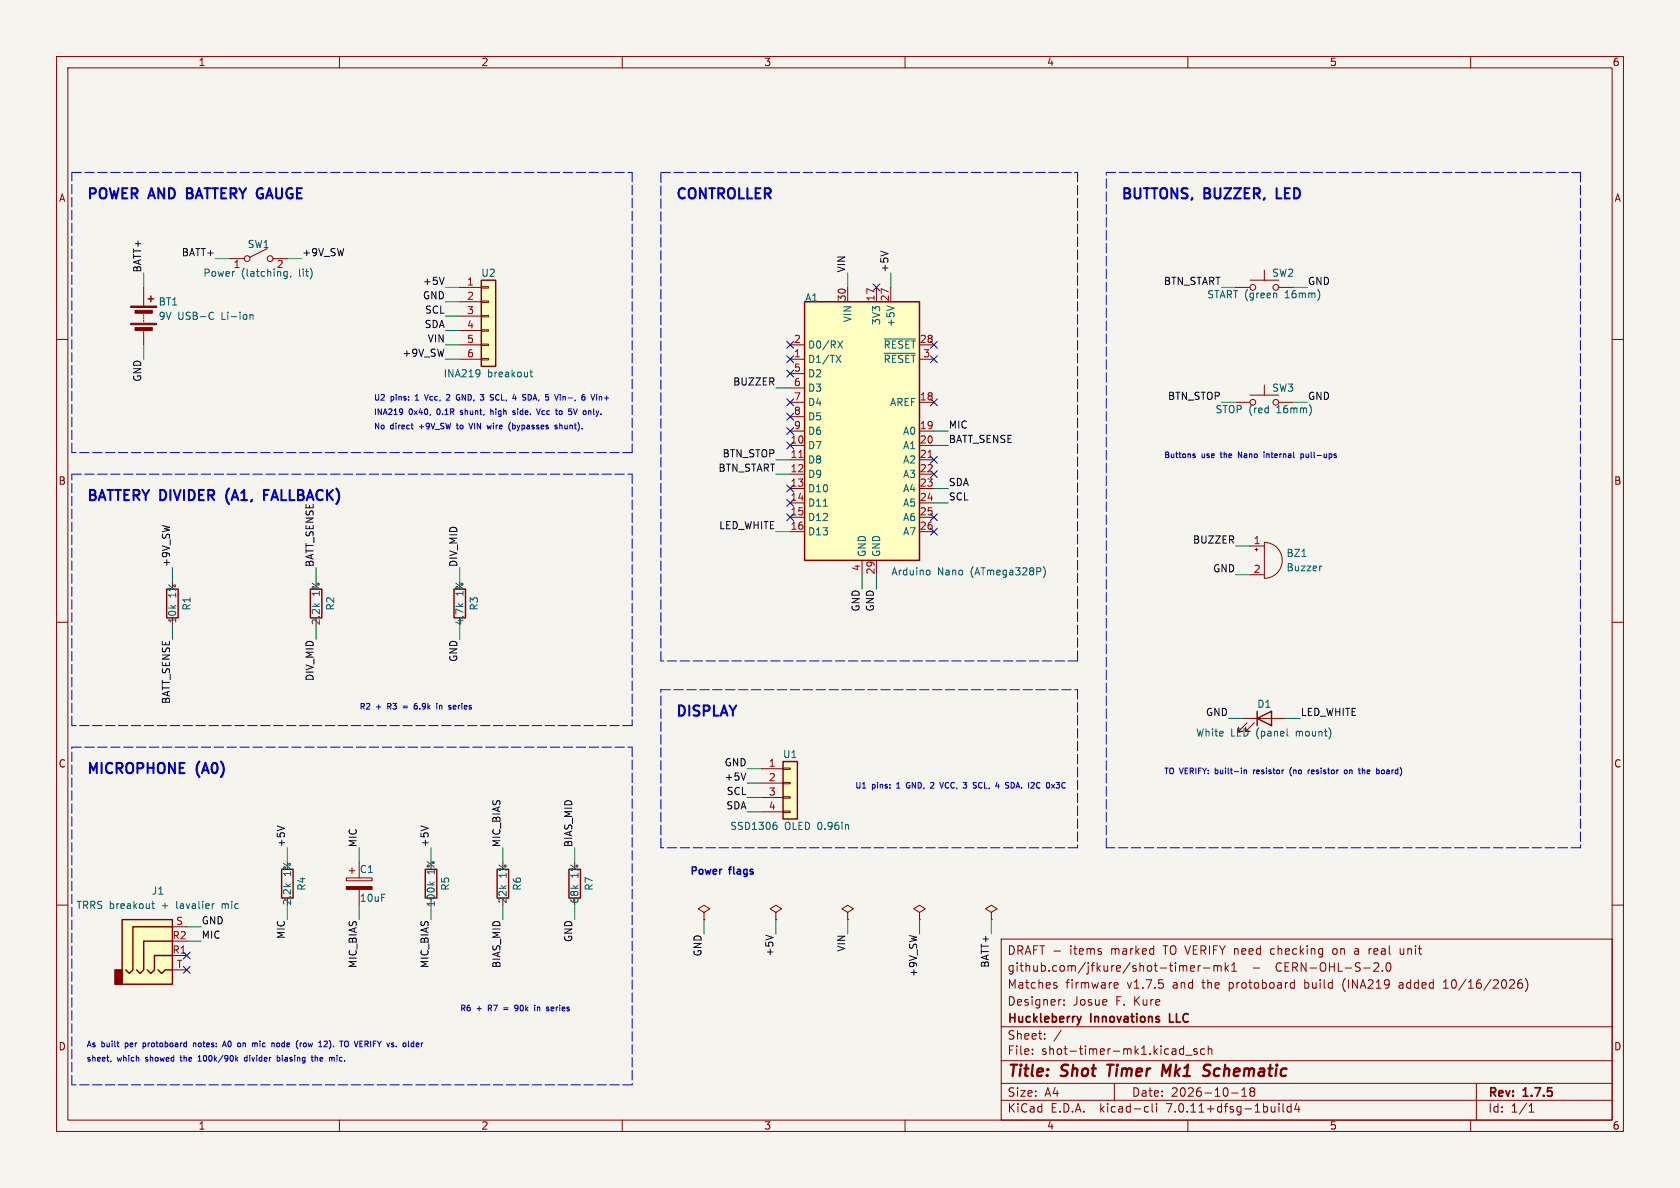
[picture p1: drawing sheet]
<svg xmlns="http://www.w3.org/2000/svg" width="297mm" height="210mm" viewBox="0 0 297 210" stroke-linecap="round" stroke-linejoin="round" font-family="sans-serif">
<path d="M0 0h297v210h-297z" fill="#f5f4ef" stroke="#f5f4ef" stroke-width=".18"/>
<g fill="none" stroke="#840000" stroke-width=".18">
<path d="M10 10h277v190h-277zM12 12h273v186h-273zM60 10v2M110 10v2M160 10v2M210 10v2M260 10v2M10 60h2M25.4 50.8v3.3M25.4 55.6v.3M25.4 56.1v.3M25.4 56.6v.3"/>
<path d="M25.4 58.4v2.6M40.6 45.7h2.6M47.2 43.9l-3 1.6M48.3 45.7h2.5M81.3 50.8h3.8M81.3 53.3h3.8M81.3 55.9h3.8M81.3 58.4h3.8M85.1 58.3h1.3v.2h-1.3zM85.1 55.8h1.3v.2h-1.3zM85.1 53.2h1.3v.3h-1.3zM85.1 50.7h1.3v.2h-1.3z"/>
<path d="M149.9 50.8v2.5M154.9 50.8v2.5M157.5 50.8v2.5M218.4 50.8h2.6M221 49.5h5.1M223.5 47.8v1.7M226.1 50.8h2.5M285 60h2M81.3 63.5h3.8M81.3 61h3.8M85.1 63.4h1.3v.2h-1.3zM85.1 60.8h1.3v.3h-1.3z"/>
<path d="M139.7 63.5h2.5M139.7 78.7h2.5M139.7 71.1h2.5M139.7 76.2h2.5M139.7 61h2.5M139.7 66h2.5M139.7 68.6h2.5M139.7 73.7h2.5M162.6 63.5h2.5M162.6 78.7h2.5M162.6 71.1h2.5M162.6 76.2h2.5"/>
<path d="M162.6 61h2.5M218.4 71.1h2.6M221 69.9h5.1M223.5 68.1v1.8M226.1 71.1h2.5M139.7 81.3h2.5M139.7 83.8h2.5M139.7 86.4h2.5M139.7 88.9h2.5M139.7 91.4h2.5M139.7 94h2.5M152.4 99.1v2.5"/>
<path d="M154.9 99.1v2.5M162.6 81.3h2.5M162.6 83.8h2.5M162.6 86.4h2.5M162.6 88.9h2.5M162.6 91.4h2.5M162.6 94h2.5M221 96.5h2.5M221.9 97.2h.5M222.1 96.9v.5M223.5 95.9a3.2 3.2 0 0 1 3.2 3.2 3.2 3.2 0 0 1-3.2 3.1zM10 110h2"/>
<path d="M221 101.6h2.5M285 110h2M134.6 135.9h3.8M134.6 138.4h3.8M138.4 138.3h1.3v.3h-1.3zM138.4 135.8h1.3v.2h-1.3zM219.7 127h7.6M220.5 127.8l-1.6 1.5h.8h-.8v-.8M221.7 127.8l-1.5 1.5h.8h-.8v-.8M10 160h2M61.2 155.2h4.6v.5h-4.6zM61.7 153.9h1"/>
<path d="M62.2 153.4v1M63.5 152.4v2.8M63.5 157.2v2.8M134.6 141h3.8M134.6 143.5h3.8M138.4 143.4h1.3v.2h-1.3zM138.4 140.8h1.3v.3h-1.3zM285 160h2M30.5 168.9h2.5M30.5 163.8h2.5M30.5 171.5h2.5M124.5 161.3l1-.6-1-.7-1.1 .7 1.1 .6v1.3"/>
<path d="M124.5 162.6h.1M137.2 161.3l1-.6-1-.7-1.1 .7 1.1 .6v1.3M137.2 162.6h.1M149.9 161.3l1-.6-1-.7-1.1 .7 1.1 .6v1.3M149.9 162.6h.1M162.6 161.3l1-.6-1-.7-1.1 .7 1.1 .6v1.3M162.6 162.6h.1M175.3 161.3l1-.6-1-.7-1.1 .7 1.1 .6v1.3M175.3 162.6h.1M177 166h108v32h-108zM186.3 168.1h1.2M186.5 174.2l.3 .1 .1 .2-.2 .2h-.3"/>
<path d="M186.5 173.7l.3 .1M187.5 176.7h.1M188.1 177.6v.1M188.1 176.8v.1M197 174.5l.2 .2 .4-.1M197 173.9l.2-.2h.3l.2 .2v.2l-.7 .1M205.6 173.9v.7M208.6 170.8l.4-.1 .2 .2M209.2 170.9l.2-.2 .3 .1 .1 .9M209.2 170.9v.8M210.5 171.2l.7-.1-.1-.3-.4-.1-.2 .2v.7h.6M211.8 170.7v1"/>
<path d="M212.2 170.7l-.2 .1-.2 .2M212.7 171.1h1.2M214.6 170.8l.4-.1 .2 .2M214.6 170.7v1M215.2 170.9l.3-.2 .3 .1 .1 .9M215.2 170.9v.8M216.6 170.2v1.5M216.7 171.1l.5 .6M217.2 170.7l-.6 .6M217.7 171.7h.9M217.7 170.6l.5-.4v1.5M224.7 167.8v.8"/>
<path d="M228.2 174.6h.6M228.2 173.8h.6M228.8 173.2v1.5M235.9 167.7l-.3 .3v.4l.3 .3M237.5 173.6v1M239.5 167.8h.6l.1 .9M240.2 168.1h-.5a.29 .29 0 0 0-.2 .3 .29 .29 0 0 0 .2 .3l.5-.1M242 167.7v1M242.5 167.7l-.3 .1-.2 .2M243 170.3l.5-.1 .2 .1v.3l-.9 1.1h.9M244.4 171.6v.1M245.2 170.3l.2-.1a.81 .81 0 0 1 .6 .6 .81 .81 0 0 1-.3 .8l-.2 .1a.81 .81 0 0 1-.3-1.4z"/>
<path d="M247.5 167.7l.1 .9 .4 .1 .2-.1M247.8 173.7l-.4 .1M247.9 174.1h-.4a.29 .29 0 0 0-.2 .3 .29 .29 0 0 0 .2 .3h.4M248.2 167.7v1M255.2 174.7h.8M255.2 173.6l.4-.4v1.5M269 173.2a.6 .6 0 0 0-.7 .6v.6l.2 .2 .4 .1 .2-.1 .1-.5-.2-.3h-.4l-.3 .3M269.7 173a1.73 1.73 0 0 1 0 2.3M60 198v2M110 198v2M160 198v2M177 194.5h108"/>
<path d="M177 191.5h108M177 187.5h108M177 181.5h108M182.5 186.3v.1M182.5 185.5v.1M184.7 183.6v.1M184.7 182.8v.1M187.6 182.1l-1.3 2M197 191.5v3M202.6 195.6l.4 .1M203 196.5l-.4 .1M203.7 195.1v1.3l.2 .2"/>
<path d="M204.5 195.1v.1M204.5 195.6v1M209.2 184.9v1.5M209.2 185.5l-.4-.1-.3 .3v.4l.2 .2h.5M209.6 186.5h1.1M210 198v2M211.6 185.5l-.4-.1-.2 .2 .1 .2 .5 .2v.3h-.6M213 185.5l-.5-.1-.3 .3v.4l.2 .2h.6M213.6 185.5l.2-.1 .4 .1v.9M213.6 184.9v1.5M217.7 193.2h1.2M219.5 193.8h.9"/>
<path d="M219.5 192.7l.5-.4v1.5M221.2 192.9l-.2 .3v.3l.2 .3 .5-.1 .1-.2-.1-.4-.2-.2M221.2 192.9l-.2-.2 .2-.4 .5 .1 .1 .2-.3 .3M221.2 192.9h.3M226.1 195.1v.1M226.1 195.6v1M226.8 195.1v1.3l.2 .2M228.2 195.7l-.4-.1-.3 .3v.4l.2 .2h.5M228.2 195.1v1.5M229.2 195l-.3 1.1h.9M229.6 195.6v1M260 198v2"/>
<path d="M261 191.5v6.5M270.3 196.6h.9M270.3 195.5l.4-.4v1.5"/>
<circle cx="43.7" cy="45.7" r=".51"/>
<circle cx="47.8" cy="45.7" r=".51"/>
<circle cx="221.5" cy="50.8" r=".51"/>
<circle cx="225.6" cy="50.8" r=".51"/>
<circle cx="221.5" cy="71.1" r=".51"/>
<circle cx="225.6" cy="71.1" r=".51"/>
</g>
<path d="M195.7 188.2h1.2M196.3 188.2l-.2 2M207 188.2l-.9 1.4-.5-1.4-.2 2M213.1 189.2l.4 .1a.49 .49 0 0 1 .4 .5 .49 .49 0 0 1-.5 .4h-.5M213.3 188.2l.7 .1" fill="none" stroke="#840000" stroke-width=".4"/>
<path d="M191.1 179.7l-.3 1M206.8 179.2v1.5h.7" fill="none" stroke="#840000" stroke-width=".3"/>
<g fill="none" stroke="#840000" stroke-width=".25">
<path d="M26.2 52.8h1M26.7 52.3v1M85.1 49.5h2.5v15.3h-2.5zM142.2 53.3h20.4v45.8h-20.4zM29.5 104.1h2v5.1h-2zM54.9 104.1h2v5.1h-2zM80.3 104.1h2v5.1h-2zM138.4 134.6h2.6v10.2h-2.6zM222.2 127l2.6-1.3v2.6zM222.2 125.7v2.6M49.8 153.7h2v5.1h-2zM75.2 153.7h2v5.1h-2z"/>
<path d="M87.9 153.7h2v5.1h-2zM100.6 153.7h2v5.1h-2zM21.6 162.6h8.9v11.4h-8.9zM27.9 171.5l.7 .6 .6-.6h1.3M30.5 163.8h-7v7.7l-.6 .6-.7-.6M30.5 168.9h-3.2v2.6l-.6 .6-.7-.6M30.5 166.4h-5.1v5.1l-.6 .6-.7-.6"/>
</g>
<g fill="#ffffc2" stroke="#ffffc2" stroke-width=".18">
<path d="M142.2 53.3h20.4v45.8h-20.4z"/>
<path d="M85.1 49.5h2.5v15.3h-2.5z"/>
<path d="M21.6 162.6h8.9v11.4h-8.9z"/>
<path d="M138.4 134.6h2.6v10.2h-2.6z"/>
</g>
<g fill="none" stroke="#006464" stroke-width=".18">
<path d="M37.4 55.2l.3 .1M37.7 56.3l-.3 .2M44.2 55.6v.9M44.2 55.7l.2-.1 .3 .1v.8M50.3 48.8h.5M50.3 48.1h.5M50.8 48v1l-.3 .3-.3-.1M51.4 48.8l-.1 .2M156.3 59.9h5.5M156.8 54.1l1.3 .4M225.5 51.8l.2 .2v.6M233.3 51.7v.9"/>
<path d="M84.7 65.4l.1 .1a1.07 1.07 0 0 1-.1 1M84.8 65.9l-.1 .2M93.7 65.8h.5M93.9 65.3v1.1l.3 .2M147.8 62.8l.9 1.3M148.1 60.3l.9 1.2M148.7 62.8l-.9 1.3M149 60.3l-.9 1.2M156.3 62.5h5.5M231.8 72.1v.8M145.6 89.5h.7M230.2 98.4h.7"/>
<path d="M164 100.8h.3l.1 .2v.5l-.4 .1M184.4 100.2a1.46 1.46 0 0 1 0 1.9M233.7 100.1h-.3M227.5 129.9l.2 .2M26.8 159.8h.5M27 159.3v1.1l.3 .2M37.9 159.8h-.3M75.9 155.9l.5 .5M76.8 155.9l-.5 .4M136.9 145.8l.4 .1 .1 .2-.1 .4-.4 .1M137 145.4h.3M150 145.8v.8"/>
</g>
<path d="M141.2 80.9h.7M164.1 80.9h.7" fill="none" stroke="#a90000" stroke-width=".18"/>
<g fill="#840000" stroke="#840000" stroke-width=".18">
<path d="M23.1 57.2h4.6v.2h-4.6z"/>
<path d="M23.1 54.1h4.6v.3h-4.6z"/>
<path d="M23.9 57.9h3v.5h-3z"/>
<path d="M23.9 54.9h3v.5h-3z"/>
<path d="M61.2 156.7h4.6v.5h-4.6z"/>
</g>
<path d="M20.3 171.5h1.3v2.5h-1.3z" fill="#840000" stroke="#840000" stroke-width=".25"/>
<path d="M78.5 49l-.4 1.3M155.7 44.4l1.3 .4M131.9 136.6l-.5 1.3M49 146l1.3 .4M74.4 146l1.3 .4M135.4 165.3l1.2 .4" fill="none" stroke="#0f0f0f" stroke-width=".18"/>
<g fill="none" stroke="#0000c2" stroke-width=".18">
<path d="M71.1 72.3l.1 .6-.2 .3M71.2 72.7l-.1 .2M72.7 75.2h.3M72.9 75.8h.1M75 69.7l.4 1M76.1 73.2l-.1 .2M79.3 69.7l-.4 .1M79.5 70.2l-.6 .5h.6M80.7 75.2h.3M80.9 69.8h.3M81.1 70.3h.2M81.3 70.6l-.4 .1"/>
<path d="M81.4 73.2l.1 .1M81.4 72.7v.2M82.9 74.8l.3 1 .4-1M84.9 69.7h.6l-.3 .4M85.5 70.2v.4M86.8 72.3v1M86.9 75.2l-.2 .6-.2-.5-.2 .5M87.1 72.7h-.3M87.8 69.8l-.2 .4 .2 .5M90.1 76l.1 .2M90.2 74.7l-.1 .2M90.6 75.8h.3"/>
<path d="M90.6 74.8v1M90.9 75.2h-.3M91 72.7l-.2-.1-.1 .2v.1l.3 .1v.2h-.3M93.6 69.7a.54 .54 0 0 1 .4 .5 .54 .54 0 0 1-.4 .5M94.9 72.3l.3 1 .3-1M98 69.7l.4 1M98.5 75.2h-.3l-.1 .1v.1l.4 .1v.3h-.4M98.9 74.8v1M98.9 72.7h.4M99.2 75.2h-.3M99.3 73.2h-.4M99.9 70.1v.6"/>
<path d="M101.4 72.3l.3 1 .3-1M104.4 72.7l.1 .6M104.5 69.7l.3 1 .3-1M106.9 70.4h.7M107.2 70v.7M223.5 79.9v.1M210.9 80.4l.4 .3-.1 .2h-.3M211.3 80.3l-.3-.1-.1 .2M218.9 80.9v-1l.6 1M223.5 80.2v.7M230 80.3l.3-.1 .2 .2-.1 .5h-.4M230 80.2v1"/>
<path d="M236.2 80.6v.3M71.3 124.8h.7M71.3 125.1h.7M73.6 124.7l-.4 .2M73.7 124.3l-.3 .1-.2 .4 .1 .5h.3M77.2 124.3v.1M77.2 124.7v.6M77.7 124.7v.6M77.8 124.7l-.1 .1M79.6 125l.1 .2-.1 .1M79.6 124.7h.1M80.2 124.7v.6"/>
<path d="M80.6 124.9l-.5 .1M160.3 138.5l-.1 .2 .1 .5M164.9 138.3l-.4 .1M165 138.7l-.5 .6h.6M166.1 138.3l.4 1 .3-1M173.2 138.4l-.2 .3 .2 .6M179 138.3a.54 .54 0 0 1 .3 .5 .54 .54 0 0 1-.3 .5M183.3 139.2l.3 .1h.2M183.8 138.4l-.2-.1-.3 .2M186.7 138.3h.6l-.3 .4h.1M186.7 139.2l.4 .1M219.9 136.2h.4l.1 .6"/>
<path d="M219.9 136.1v.7M221.6 136.1v.7M221.7 136.2l-.1 .1M228.3 135.6a1.15 1.15 0 0 0 0 1.6M231.3 136.1v.7M231.6 136.1l-.3 .2M237.7 136.2l.1-.1 .3 .1v.5h-.4zM240.8 136.2l.3-.1 .2 .2M244.7 136.2l-.3-.1-.2 .2 .1 .4h.4M89 178.2h.8M89 178.5h.8M91.4 178.6l-.3 .1"/>
<path d="M91.4 177.7l-.4 .2v.3l.4 .1M94.5 177.7v.1M94.5 178v.7M95 178v.7M95.1 178l-.1 .1M96.9 178.4l.1 .1-.1 .2M96.9 178l.1 .1M97.5 178.1v.5M97.9 178.3l-.5 .1M19.6 187.5l-.1 .2M20.7 184.4h.4M20.9 185h.2"/>
<path d="M25.3 184.4v1M25.3 185h.1M25.4 184.4h-.1M31.8 186.9h.4M32.9 184.4h.1M33 184v1M33 185h-.1M34.2 184.4v.6M34.6 184.4l-.4 .1M35 187.6h.6M35 186.9l.3-.3v1M39.3 185l.4-1 .3 1"/>
<path d="M39.4 184.8h.5M41.8 187.2l.3 .4M42.1 186.9l-.4 .4M43.7 187l-.3-.1-.2 .2 .1 .4h.4M43.7 186.6v1M45.2 184.4l.3 .1v.5M49 187l.3-.1 .2 .2-.1 .4h-.4M49 186.6v1M49.4 184.5l-.3-.1-.2 .2 .1 .4 .4-.1M53.2 184.4h.1M54.1 184.4h-.3l-.2 .2 .1 .3 .4 .1M55 186.9h.4"/>
<path d="M55.1 186.6v.8l.3 .2M55.7 187l.3-.1 .1 .2M55.7 186.6v1M57.4 184l.4 .1 .1 .2-.7 .7h.7M58.2 183.9l.1 .2M58.3 185.2l-.1 .2M59 186.9l.1 .2v.5M59.6 186.6v.1M61.3 184l.3 .4-.1 .5-.2 .1M73.6 184.4h.3l.2 .2-.5 .1M73.6 185h.4"/>
</g>
<path d="M33 34.1h.6M33.6 33.3h-.6v1.8h.7M225.7 33.3v1.8h.9M46.7 87.5h.6M47.5 86.6h-.8v1.8" fill="none" stroke="#0000c2" stroke-width=".36"/>
<g fill="none" stroke="#0000c2" stroke-width=".18" stroke-dasharray="1.7 .6">
<path d="M12.7 30.5h99.1M111.8 30.5v49.5M116.8 30.5h73.7M190.5 30.5v86.3M195.6 30.5h83.8M279.4 30.5v119.4M12.7 83.8h99.1M12.7 80v-49.5M111.8 80h-99.1M111.8 83.8v44.5M116.8 116.8v-86.3M190.5 116.8h-73.7"/>
<path d="M12.7 132.1h99.1M12.7 128.3v-44.5M111.8 128.3h-99.1M111.8 132.1v59.7M116.8 121.9h73.7M190.5 121.9v28M116.8 149.9v-28M190.5 149.9h-73.7M195.6 149.9v-119.4M279.4 149.9h-83.8M12.7 191.8v-59.7M111.8 191.8h-99.1"/>
</g>
<g fill="none" stroke="#009600" stroke-width=".18">
<path d="M25.4 48.3v2.5M38.1 45.7h2.5M50.8 45.7h2.5M78.7 55.9h2.6M78.7 58.4h2.6M78.7 50.8h2.6M78.7 53.3h2.6M149.9 48.3v2.5M157.5 48.3v2.5M215.9 50.8h2.5M228.6 50.8h2.5M25.4 61v2.5"/>
<path d="M78.7 63.5h2.6M78.7 61h2.6M137.2 68.6h2.5M165.1 76.2h2.5M165.1 78.7h2.5M215.9 71.1h2.5M228.6 71.1h2.5M137.2 83.8h2.5M137.2 94h2.5M137.2 81.3h2.5M165.1 86.4h2.5M165.1 88.9h2.5"/>
<path d="M218.4 96.5h2.6M30.5 100.3v2.6M30.5 110.5v2.5M55.9 100.3v2.6M55.9 110.5v2.5M81.3 100.3v2.6M81.3 110.5v2.5M152.4 101.6v2.5M154.9 101.6v2.5M218.4 101.6h2.6M132.1 138.4h2.5M132.1 135.9h2.5"/>
<path d="M217.2 127h2.5M227.3 127h2.6M50.8 149.9v2.5M63.5 149.9v2.5M76.2 149.9v2.5M88.9 149.9v2.5M101.6 149.9v2.5M132.1 141h2.5M132.1 143.5h2.5M33 163.8h2.6M33 166.4h2.6M50.8 160v2.6"/>
<path d="M63.5 160v2.6M76.2 160v2.6M88.9 160v2.6M101.6 160v2.6M124.5 162.6v2.5M137.2 162.6v2.5M149.9 162.6v2.5M162.6 162.6v2.5M175.3 162.6v2.5"/>
</g>
<g fill="none" stroke="#000084" stroke-width=".18">
<path d="M154.3 50.2l1.2 1.2M155.5 50.2l-1.2 1.2M139.1 75.6l1.2 1.2M139.1 70.5l1.2 1.2M139.1 73.1l1.2 1.2M139.1 78.1l1.2 1.2M139.1 60.4l1.2 1.2M139.1 62.9l1.2 1.2M139.1 65.4l1.2 1.2M140.3 75.6l-1.2 1.2M140.3 65.4l-1.2 1.2M140.3 70.5l-1.2 1.2"/>
<path d="M140.3 73.1l-1.2 1.2M140.3 78.1l-1.2 1.2M140.3 60.4l-1.2 1.2M140.3 62.9l-1.2 1.2M164.5 62.9l1.2 1.2M164.5 70.5l1.2 1.2M164.5 60.4l1.2 1.2M165.7 62.9l-1.2 1.2M165.7 60.4l-1.2 1.2M165.7 70.5l-1.2 1.2M139.1 85.8l1.2 1.2M139.1 90.8l1.2 1.2"/>
<path d="M139.1 88.3l1.2 1.2M140.3 88.3l-1.2 1.2M140.3 85.8l-1.2 1.2M140.3 90.8l-1.2 1.2M164.5 83.2l1.2 1.2M164.5 90.8l1.2 1.2M164.5 80.7l1.2 1.2M164.5 93.4l1.2 1.2M165.7 83.2l-1.2 1.2M165.7 90.8l-1.2 1.2M165.7 80.7l-1.2 1.2M165.7 93.4l-1.2 1.2"/>
<path d="M32.4 168.3l1.2 1.2M32.4 170.8l1.2 1.3M33.6 168.3l-1.2 1.2M33.6 170.8l-1.2 1.3"/>
</g>
<g font-size="2.8" fill="#840000">
<text x="178" y="190.9">Title:</text>
<text x="187.7" y="190.9">Shot</text>
<text x="196.6" y="190.9">Timer</text>
<text x="207.1" y="190.9">Mk1</text>
<text x="215.2" y="190.9">Schematic</text>
</g>
<g font-size="2.5" fill="#0000c2">
<text x="15.2" y="35.3">POWER</text>
<text x="26.5" y="35.3">AND</text>
<text x="33.8" y="35.3">BATTERY GAUGE</text>
<text x="119.4" y="35.3">CONTROLLER</text>
<text x="198.1" y="35.3">BUTTONS,</text>
<text x="213" y="35.3">BUZZER,</text>
<text x="226.5" y="35.3">LED</text>
<text x="15.2" y="88.7">BATTERY DIVIDER</text>
<text x="40.8" y="88.7">(A1,</text>
<text x="48.2" y="88.7">FALLBACK)</text>
<text x="119.4" y="126.8">DISPLAY</text>
<text x="15.2" y="136.9">MICROPHONE</text>
<text x="34.8" y="136.9">(A0)</text>
</g>
<g font-size="2.1" fill="#840000">
<text x="178" y="172">github.com/jfkure/shot-timer-mk1</text>
<text x="178" y="169">DRAFT -</text>
<text x="189.2" y="169">items</text>
<text x="196.5" y="169">marked</text>
<text x="206" y="169">TO VERIFY need</text>
<text x="221.4" y="172">-</text>
<text x="225.3" y="169">checking</text>
<text x="225.8" y="172">CERN-OHL-S-2.0</text>
<text x="236.5" y="169">on</text>
<text x="243.1" y="169">real</text>
<text x="248.8" y="169">unit</text>
<text x="178" y="178">Designer:</text>
<text x="178" y="175">Matches</text>
<text x="188.4" y="175">firmware</text>
<text x="189.7" y="178">Josue</text>
<text x="197.3" y="178">F. Kure</text>
<text x="199.3" y="175">v1.7.5</text>
<text x="207.5" y="175">and</text>
<text x="212.8" y="175">the</text>
<text x="217.6" y="175">protoboard</text>
<text x="231.2" y="175">build</text>
<text x="238" y="175">(INA219</text>
<text x="248.2" y="175">added</text>
<text x="256.2" y="175">10/16/2026)</text>
<text x="178" y="184">Sheet:</text>
<text x="178" y="181.2">Huckleberry</text>
<text x="192.9" y="181.2">Innovations</text>
<text x="207.4" y="181.2">LLC</text>
<text x="178" y="186.7">File:</text>
<text x="184.1" y="186.7">shot-timer-mk1.kicad_sch</text>
<text x="178" y="196.9">KiCad</text>
<text x="178" y="194.1">Size:</text>
<text x="184.7" y="194.1">A4</text>
<text x="185.7" y="196.9">E.D.A.</text>
<text x="194.6" y="196.9">kicad-cli</text>
<text x="200" y="194.1">Date:</text>
<text x="206.5" y="196.9">7.0.11+dfsg-1build4</text>
<text x="207" y="194.1">2026-10-18</text>
<text x="263" y="194.3">Rev:</text>
<text x="263" y="196.9">Id:</text>
<text x="267.1" y="196.9">1/1</text>
<text x="269.4" y="194.3">1.7.5</text>
</g>
<g font-size="1.8" fill="#840000">
<text x="35" y="11.9">1</text>
<text x="85" y="11.9">2</text>
<text x="135" y="11.9">3</text>
<text x="185" y="11.9">4</text>
<text x="235" y="11.9">5</text>
<text x="285" y="11.9">6</text>
<text x="10.3" y="35.9">A</text>
<text x="285.3" y="35.9">A</text>
<text x="10.3" y="85.9">B</text>
<text x="285.3" y="85.9">B</text>
<text x="10.3" y="135.9">C</text>
<text x="285.3" y="135.9">C</text>
<text x="10.3" y="185.9">D</text>
<text x="285.3" y="185.9">D</text>
<text x="35" y="199.9">1</text>
<text x="85" y="199.9">2</text>
<text x="135" y="199.9">3</text>
<text x="185" y="199.9">4</text>
<text x="235" y="199.9">5</text>
<text x="285" y="199.9">6</text>
</g>
<g font-size="1.8" fill="#0f0f0f">
<text x="32" y="45.4">BATT+</text>
<text x="53.3" y="45.4">+9V_SW</text>
<text x="25.1" y="48.3" transform="rotate(-90 25.1 48.3)">BATT+</text>
<text x="74.7" y="53">GND</text>
<text x="74.7" y="50.5">+5V</text>
<text x="149.5" y="48.3" transform="rotate(-90 149.5 48.3)">VIN</text>
<text x="157.1" y="48.3" transform="rotate(-90 157.1 48.3)">+5V</text>
<text x="205.7" y="50.5">BTN_START</text>
<text x="231.1" y="50.5">GND</text>
<text x="75" y="58.1">SDA</text>
<text x="75" y="55.5">SCL</text>
<text x="71" y="63.2">+9V_SW</text>
<text x="75.5" y="60.6">VIN</text>
<text x="25.1" y="67.6" transform="rotate(-90 25.1 67.6)">GND</text>
<text x="129.5" y="68.2">BUZZER</text>
<text x="206.4" y="70.8">BTN_STOP</text>
<text x="231.1" y="70.8">GND</text>
<text x="167.6" y="75.9">MIC</text>
<text x="126.9" y="83.5">BTN_START</text>
<text x="127.6" y="80.9">BTN_STOP</text>
<text x="167.6" y="78.4">BATT_SENSE</text>
<text x="167.6" y="88.6">SCL</text>
<text x="167.6" y="86">SDA</text>
<text x="127" y="93.6">LED_WHITE</text>
<text x="30.1" y="100.3" transform="rotate(-90 30.1 100.3)">+9V_SW</text>
<text x="55.5" y="100.3" transform="rotate(-90 55.5 100.3)">BATT_SENSE</text>
<text x="80.9" y="100.3" transform="rotate(-90 80.9 100.3)">DIV_MID</text>
<text x="210.8" y="96.2">BUZZER</text>
<text x="214.4" y="101.3">GND</text>
<text x="152.1" y="108.2" transform="rotate(-90 152.1 108.2)">GND</text>
<text x="154.6" y="108.2" transform="rotate(-90 154.6 108.2)">GND</text>
<text x="80.9" y="117.1" transform="rotate(-90 80.9 117.1)">GND</text>
<text x="30.1" y="124.5" transform="rotate(-90 30.1 124.5)">BATT_SENSE</text>
<text x="55.5" y="120.5" transform="rotate(-90 55.5 120.5)">DIV_MID</text>
<text x="213.1" y="126.7">GND</text>
<text x="229.9" y="126.7">LED_WHITE</text>
<text x="128" y="135.5">GND</text>
<text x="128" y="138.1">+5V</text>
<text x="128.3" y="143.2">SDA</text>
<text x="128.4" y="140.6">SCL</text>
<text x="50.5" y="149.9" transform="rotate(-90 50.5 149.9)">+5V</text>
<text x="63.2" y="149.9" transform="rotate(-90 63.2 149.9)">MIC</text>
<text x="75.9" y="149.9" transform="rotate(-90 75.9 149.9)">+5V</text>
<text x="88.6" y="149.9" transform="rotate(-90 88.6 149.9)">MIC_BIAS</text>
<text x="101.3" y="149.9" transform="rotate(-90 101.3 149.9)">BIAS_MID</text>
<text x="35.6" y="163.5">GND</text>
<text x="35.6" y="166">MIC</text>
<text x="50.5" y="166.1" transform="rotate(-90 50.5 166.1)">MIC</text>
<text x="101.3" y="166.6" transform="rotate(-90 101.3 166.6)">GND</text>
<text x="63.2" y="171.2" transform="rotate(-90 63.2 171.2)">MIC_BIAS</text>
<text x="75.9" y="171.2" transform="rotate(-90 75.9 171.2)">MIC_BIAS</text>
<text x="88.6" y="171.2" transform="rotate(-90 88.6 171.2)">BIAS_MID</text>
<text x="124.1" y="169.2" transform="rotate(-90 124.1 169.2)">GND</text>
<text x="136.8" y="169.2" transform="rotate(-90 136.8 169.2)">+5V</text>
<text x="149.5" y="168.3" transform="rotate(-90 149.5 168.3)">VIN</text>
<text x="162.2" y="172.8" transform="rotate(-90 162.2 172.8)">+9V_SW</text>
<text x="174.9" y="171.2" transform="rotate(-90 174.9 171.2)">BATT+</text>
</g>
<g font-size="1.8" fill="#006464">
<text x="41.2" y="47.7">1</text>
<text x="43.7" y="44">SW1</text>
<text x="48.8" y="47.7">2</text>
<text x="35.9" y="49.1">Power</text>
<text x="42.6" y="49.1">(latching,</text>
<text x="52.9" y="49.1">lit)</text>
<text x="85" y="49.1">U2</text>
<text x="142.2" y="53.5">A1</text>
<text x="213.3" y="52.9">START (green</text>
<text x="224.8" y="49.1">SW2</text>
<text x="227.3" y="52.9">16mm)</text>
<text x="27.9" y="54.2">BT1</text>
<text x="27.9" y="56.7">9V</text>
<text x="31.4" y="56.7">USB-C</text>
<text x="39.2" y="56.7">Li-ion</text>
<text x="150.7" y="57.1" transform="rotate(-90 150.7 57.1)">VIN</text>
<text x="155.8" y="57.6" transform="rotate(-90 155.8 57.6)">3V3</text>
<text x="158.3" y="57.9" transform="rotate(-90 158.3 57.9)">+5V</text>
<text x="142.7" y="64.4">D1/TX</text>
<text x="142.7" y="61.8">D0/RX</text>
<text x="156.1" y="61.8">~{RESET}</text>
<text x="156.1" y="64.4">~{RESET}</text>
<text x="78.3" y="66.9">INA219</text>
<text x="86.2" y="66.9">breakout</text>
<text x="142.7" y="66.9">D2</text>
<text x="142.7" y="69.4">D3</text>
<text x="142.7" y="72">D4</text>
<text x="157.3" y="72">AREF</text>
<text x="224.8" y="69.4">SW3</text>
<text x="142.7" y="74.5">D5</text>
<text x="142.7" y="77.1">D6</text>
<text x="159.6" y="77.1">A0</text>
<text x="214.8" y="73.3">STOP (red</text>
<text x="225.8" y="73.3">16mm)</text>
<text x="142.7" y="79.6">D7</text>
<text x="142.7" y="82.1">D8</text>
<text x="159.6" y="79.6">A1</text>
<text x="159.6" y="82.1">A2</text>
<text x="142.7" y="84.7">D9</text>
<text x="142.7" y="87.2">D10</text>
<text x="142.7" y="89.8">D11</text>
<text x="159.6" y="84.7">A3</text>
<text x="159.6" y="87.2">A4</text>
<text x="159.6" y="89.8">A5</text>
<text x="142.7" y="92.3">D12</text>
<text x="142.7" y="94.8">D13</text>
<text x="159.6" y="92.3">A6</text>
<text x="159.6" y="94.8">A7</text>
<text x="153.3" y="98.6" transform="rotate(-90 153.3 98.6)">GND</text>
<text x="155.8" y="98.6" transform="rotate(-90 155.8 98.6)">GND</text>
<text x="157.5" y="101.9">Arduino</text>
<text x="165.7" y="101.9">Nano</text>
<text x="171.7" y="101.9">(ATmega328P)</text>
<text x="227.3" y="98.7">BZ1</text>
<text x="227.3" y="101.2">Buzzer</text>
<text x="31.3" y="105.7" transform="rotate(-90 31.3 105.7)">1%</text>
<text x="56.7" y="105.4" transform="rotate(-90 56.7 105.4)">1%</text>
<text x="82.1" y="105.4" transform="rotate(-90 82.1 105.4)">1%</text>
<text x="31.3" y="110.3" transform="rotate(-90 31.3 110.3)">10k</text>
<text x="33.9" y="108" transform="rotate(-90 33.9 108)">R1</text>
<text x="56.7" y="110.6" transform="rotate(-90 56.7 110.6)">2.2k</text>
<text x="59.3" y="108" transform="rotate(-90 59.3 108)">R2</text>
<text x="82.1" y="110.6" transform="rotate(-90 82.1 110.6)">4.7k</text>
<text x="84.7" y="108" transform="rotate(-90 84.7 108)">R3</text>
<text x="222.2" y="125.3">D1</text>
<text x="211.4" y="130.4">White</text>
<text x="217.5" y="130.4">LED (panel</text>
<text x="229.4" y="130.4">mount)</text>
<text x="138.3" y="134.2">U1</text>
<text x="129" y="146.9">SSD1306</text>
<text x="138.7" y="146.9">OLED 0.96in</text>
<text x="51.7" y="154.9" transform="rotate(-90 51.7 154.9)">1%</text>
<text x="63.5" y="154.5">C1</text>
<text x="77.1" y="154.6" transform="rotate(-90 77.1 154.6)">1%</text>
<text x="89.8" y="155.2" transform="rotate(-90 89.8 155.2)">1%</text>
<text x="102.5" y="155.2" transform="rotate(-90 102.5 155.2)">1%</text>
<text x="13.4" y="160.9">TRRS breakout</text>
<text x="26.7" y="158.3">J1</text>
<text x="28.7" y="160.9">+</text>
<text x="31.4" y="160.9">lavalier</text>
<text x="39.7" y="160.9">mic</text>
<text x="51.7" y="160.2" transform="rotate(-90 51.7 160.2)">2.2k</text>
<text x="54.2" y="157.6" transform="rotate(-90 54.2 157.6)">R4</text>
<text x="63.5" y="159.6">10uF</text>
<text x="77.1" y="160.5" transform="rotate(-90 77.1 160.5)">100k</text>
<text x="79.6" y="157.6" transform="rotate(-90 79.6 157.6)">R5</text>
<text x="89.8" y="159.8" transform="rotate(-90 89.8 159.8)">22k</text>
<text x="92.3" y="157.6" transform="rotate(-90 92.3 157.6)">R6</text>
<text x="102.5" y="159.8" transform="rotate(-90 102.5 159.8)">68k</text>
<text x="105" y="157.6" transform="rotate(-90 105 157.6)">R7</text>
</g>
<g font-size="1.8" fill="#a90000">
<text x="82.5" y="50.5">1</text>
<text x="82.5" y="53.1">2</text>
<text x="149.6" y="53.4" transform="rotate(-90 149.6 53.4)">30</text>
<text x="154.7" y="53.4" transform="rotate(-90 154.7 53.4)">17</text>
<text x="157.2" y="53.4" transform="rotate(-90 157.2 53.4)">27</text>
<text x="82.5" y="55.6">3</text>
<text x="82.5" y="58.2">4</text>
<text x="82.5" y="60.7">5</text>
<text x="82.5" y="63.2">6</text>
<text x="140.3" y="63.2">1</text>
<text x="140.3" y="60.7">2</text>
<text x="140.3" y="65.8">5</text>
<text x="162.5" y="60.7">28</text>
<text x="163.1" y="63.2">3</text>
<text x="140.3" y="68.3">6</text>
<text x="140.3" y="70.9">7</text>
<text x="162.5" y="70.9">18</text>
<text x="140.3" y="73.4">8</text>
<text x="140.3" y="75.9">9</text>
<text x="162.5" y="75.9">19</text>
<text x="139.7" y="78.5">10</text>
<text x="139.7" y="81">11</text>
<text x="139.7" y="83.6">12</text>
<text x="162.5" y="78.5">20</text>
<text x="162.5" y="81">21</text>
<text x="162.5" y="83.6">22</text>
<text x="139.7" y="86.1">13</text>
<text x="139.7" y="88.6">14</text>
<text x="162.5" y="86.1">23</text>
<text x="162.5" y="88.6">24</text>
<text x="139.7" y="91.2">15</text>
<text x="139.7" y="93.7">16</text>
<text x="162.5" y="91.2">25</text>
<text x="162.5" y="93.7">26</text>
<text x="152.1" y="101" transform="rotate(-90 152.1 101)">4</text>
<text x="154.7" y="101.6" transform="rotate(-90 154.7 101.6)">29</text>
<text x="221.5" y="96.3">1</text>
<text x="221.5" y="101.3">2</text>
<text x="135.8" y="135.6">1</text>
<text x="135.8" y="138.2">2</text>
<text x="135.8" y="140.7">3</text>
<text x="135.8" y="143.3">4</text>
<text x="30.4" y="166.1">R2</text>
<text x="31" y="163.6">S</text>
<text x="30.4" y="168.7">R1</text>
<text x="31.2" y="171.2">T</text>
</g>
<g font-size="1.8" fill="#0000c2">
<text x="121.9" y="154.7">Power</text>
<text x="129" y="154.7">flags</text>
</g>
<g font-size="1.4" fill="#0000c2">
<text x="66" y="70.9">U2</text>
<text x="69.1" y="70.9">pins:</text>
<text x="73.6" y="70.9">1</text>
<text x="75.6" y="70.9">Vcc,</text>
<text x="79.7" y="70.9">2</text>
<text x="81.7" y="70.9">GND,</text>
<text x="86.2" y="70.9">3</text>
<text x="88.2" y="70.9">SCL,</text>
<text x="92.4" y="70.9">4</text>
<text x="94.4" y="70.9">SDA,</text>
<text x="98.7" y="70.9">5</text>
<text x="100.7" y="70.9">Vin-,</text>
<text x="105.7" y="70.9">6</text>
<text x="66" y="73.4">INA219</text>
<text x="66" y="76">No</text>
<text x="69" y="76">direct</text>
<text x="72.3" y="73.4">0x40,</text>
<text x="74.3" y="76">+9V_SW</text>
<text x="77.5" y="73.4">0.1R</text>
<text x="81.2" y="76">to</text>
<text x="81.9" y="73.4">shunt,</text>
<text x="83.7" y="76">VIN</text>
<text x="87.1" y="76">wire</text>
<text x="87.4" y="73.4">high</text>
<text x="91.2" y="76">(bypasses</text>
<text x="91.7" y="73.4">side.</text>
<text x="96.2" y="73.4">Vcc</text>
<text x="99.6" y="76">shunt).</text>
<text x="99.8" y="73.4">to</text>
<text x="102.3" y="73.4">5V</text>
<text x="105.1" y="73.4">only.</text>
<text x="205.7" y="81">Buttons</text>
<text x="212.4" y="81">use</text>
<text x="216" y="81">the</text>
<text x="219.4" y="81">Nano</text>
<text x="224.1" y="81">internal</text>
<text x="230.9" y="81">pull-ups</text>
<text x="63.5" y="125.5">R2</text>
<text x="66.5" y="125.5">+</text>
<text x="68.7" y="125.5">R3</text>
<text x="74" y="125.5">6.9k</text>
<text x="78.2" y="125.5">in</text>
<text x="80.6" y="125.5">series</text>
<text x="205.7" y="136.9">TO VERIFY:</text>
<text x="215" y="136.9">built-in</text>
<text x="222" y="136.9">resistor</text>
<text x="228.7" y="136.9">(no</text>
<text x="232.2" y="136.9">resistor</text>
<text x="238.9" y="136.9">on</text>
<text x="241.7" y="136.9">the</text>
<text x="245.1" y="136.9">board)</text>
<text x="151.1" y="139.5">U1</text>
<text x="154.1" y="139.5">pins:</text>
<text x="158.7" y="139.5">1</text>
<text x="160.7" y="139.5">GND,</text>
<text x="165.3" y="139.5">2</text>
<text x="167.2" y="139.5">VCC,</text>
<text x="171.6" y="139.5">3</text>
<text x="173.5" y="139.5">SCL,</text>
<text x="177.8" y="139.5">4</text>
<text x="179.8" y="139.5">SDA.</text>
<text x="184.1" y="139.5">I2C</text>
<text x="187.5" y="139.5">0x3C</text>
<text x="81.3" y="178.8">R6</text>
<text x="84.3" y="178.8">+</text>
<text x="86.5" y="178.8">R7</text>
<text x="91.7" y="178.8">90k</text>
<text x="95.5" y="178.8">in</text>
<text x="97.9" y="178.8">series</text>
<text x="15.2" y="185.2">As</text>
<text x="17.9" y="185.2">built</text>
<text x="22.3" y="185.2">per</text>
<text x="25.7" y="185.2">protoboard</text>
<text x="34.9" y="185.2">notes:</text>
<text x="40.4" y="185.2">A0</text>
<text x="43.3" y="185.2">on</text>
<text x="46.1" y="185.2">mic</text>
<text x="49.8" y="185.2">node</text>
<text x="54.4" y="185.2">(row</text>
<text x="58.6" y="185.2">12).</text>
<text x="62.7" y="185.2">TO VERIFY vs.</text>
<text x="74.6" y="185.2">older</text>
<text x="15.2" y="187.7">sheet,</text>
<text x="20.7" y="187.7">which</text>
<text x="25.9" y="187.7">showed</text>
<text x="32.4" y="187.7">the</text>
<text x="35.7" y="187.7">100k/90k</text>
<text x="44.2" y="187.7">divider</text>
<text x="50.2" y="187.7">biasing</text>
<text x="56.6" y="187.7">the</text>
<text x="60" y="187.7">mic.</text>
</g>
</svg>
